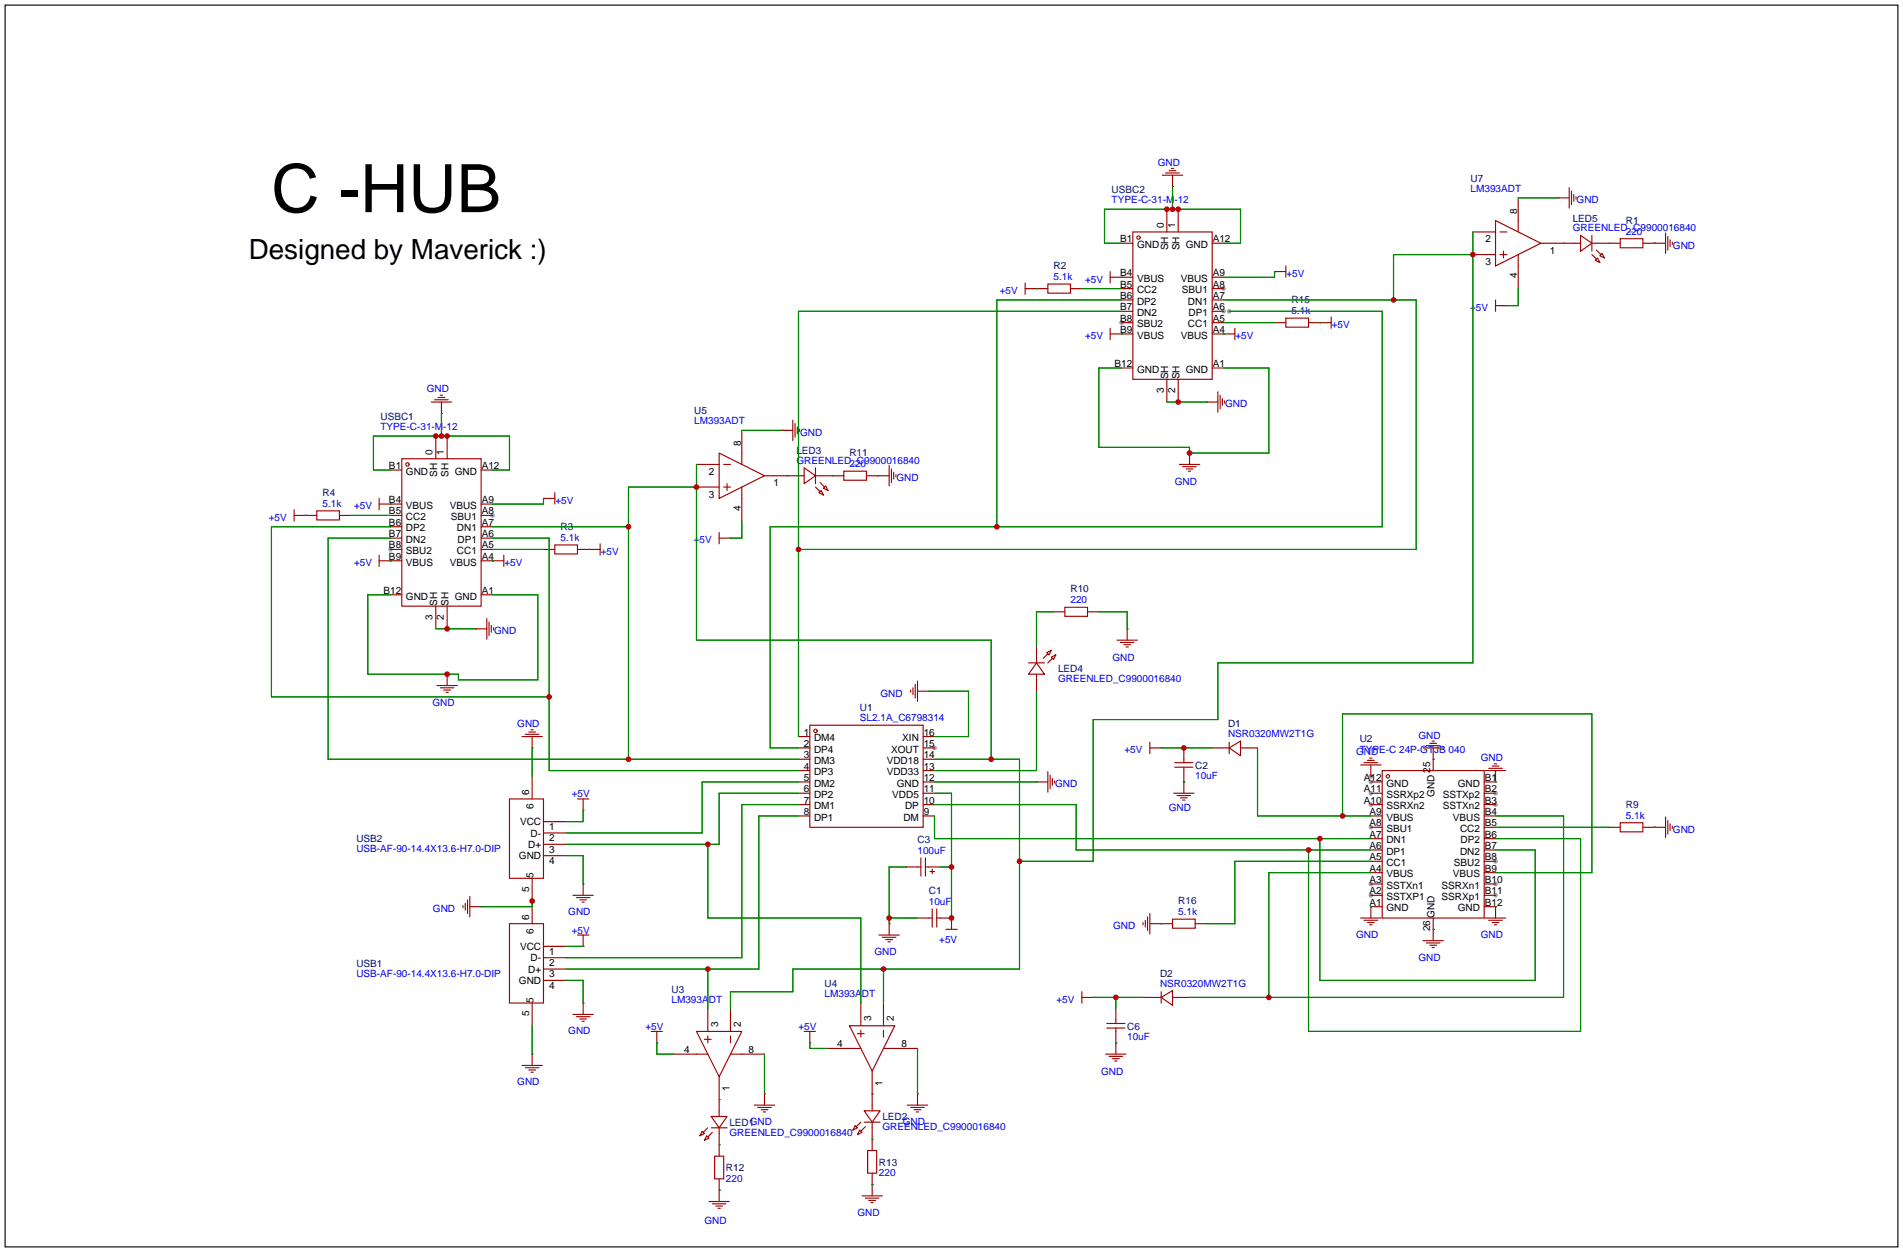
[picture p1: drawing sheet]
<svg xmlns="http://www.w3.org/2000/svg" width="426mm" height="280mm" viewBox="0 0 426 280" stroke-linecap="round" stroke-linejoin="round" font-family="sans-serif">
<g fill="#999">
<circle cx="209.4" cy="167.5" r=".51"/>
<circle cx="307.2" cy="175.1" r=".51"/>
<circle cx="307.2" cy="177.7" r=".51"/>
<circle cx="307.2" cy="180.2" r=".51"/>
<circle cx="307.2" cy="185.3" r=".51"/>
<circle cx="307.2" cy="198" r=".51"/>
<circle cx="307.2" cy="200.5" r=".51"/>
<circle cx="335.2" cy="200.5" r=".51"/>
<circle cx="335.2" cy="198" r=".51"/>
<circle cx="335.2" cy="192.9" r=".51"/>
<circle cx="335.2" cy="180.2" r=".51"/>
<circle cx="335.2" cy="177.7" r=".51"/>
<circle cx="87.5" cy="123.1" r=".51"/>
<circle cx="110.4" cy="115.4" r=".51"/>
<circle cx="307.2" cy="173.9" r=".51"/>
<circle cx="251.3" cy="72.3" r=".51"/>
<circle cx="274.2" cy="69.7" r=".51"/>
<circle cx="274.2" cy="64.6" r=".51"/>
<circle cx="275.5" cy="69.7" r=".51"/>
</g>
<g fill="none" stroke="#a10000" stroke-width=".25">
<path d="M260.5 39.2h4.5M261.2 38.7h3.1M262 38.2h1.5M262.5 37.7h.5M262.8 39.2v2.6M251.3 54.5h2.6M253.9 51.9h17.8v33.1h-17.8zM261.5 46.9v5M262.8 41.8h.1M264 46.9v5M271.7 54.5h2.5M288.2 59.6v2.5"/>
<path d="M330.1 51.9h5.1M330.1 57h5.1M335.2 49.4l10.1 5.1-10.1 5.1zM336.2 51.9h1.5M336.2 57h1.5M336.9 56.3v1.5M340.2 44.3v7.6M340.2 57v7.6M345.3 54.5h8.9M349.1 44.3h.1M349.1 44.3h2.6M351.7 42v4.6"/>
<path d="M352.2 42.8v3M352.7 43.6v1.5M353.2 44.1v.5M354.2 52.7l2.5 1.8-2.5 1.8zM356.7 54.5h6.4M356.7 57l1.1 1M356.7 52.7v3.6M357.5 58.3l.5-.5 .5 1zM357.8 56l1 1M359 56.8l.5 1-1-.5zM363.1 53.5h5.1v2h-5.1zM368.2 54.5h5.1"/>
<path d="M370.7 54.5h.1M373.3 52.2v4.6M373.8 53v3M374.3 53.7v1.5M374.8 54.2v.5M229.7 64.6h5.1M229.7 63.4v2.5M232.3 64.6h.1M234.8 63.6h5.1v2.1h-5.1zM239.9 64.6h2.5M248.8 74.8h5.1M248.8 60.8v2.6"/>
<path d="M248.8 73.5v2.6M248.8 62.1h5.1M251.3 74.8h.1M251.3 62.1h.1M251.3 64.6h2.6M251.3 72.3h2.6M251.3 67.2h2.6M251.3 69.7h2.6M271.7 74.8h5M271.7 62.1h2.5M271.7 64.6h2.5M271.7 72.3h2.5"/>
<path d="M271.7 67.2h2.5M271.7 69.7h2.5M274.2 74.8h.1M276.7 73.5v2.6M285.6 60.8h.1M285.6 60.8h2.6M285.6 72.3h2.6M288.2 71.2h5v2.1h-5zM293.2 72.3h5.1M295.8 72.3h.1M298.3 71v2.5M335.2 67.2v2.5"/>
<path d="M335.2 68.5h2.5M337.7 68.5h.1M96.6 90h4.6M97.4 89.5h3.1M97.7 97.7v5M98.2 89h1.5M98.7 88.5h.5M98.9 92.6h.1M98.9 90v2.6M100.2 97.7v5M166.2 96.4v7.6M175.1 96.4h.1"/>
<path d="M175.1 96.4h2.6M177.7 94.1v4.6M178.2 94.9v3M178.7 95.6v1.6M179.2 96.1v.5M251.3 82.4h2.6M261.5 85v5M264 85v5M270.4 90h.1M270.4 90h2.5M271.7 82.4h2.5M272.9 87.8v4.5"/>
<path d="M273.4 88.5v3.1M273.9 89.3v1.5M274.4 89.8v.5M65.9 115.4h5.1M65.9 114.2v2.5M68.5 115.4h.1M71 114.4h5.1v2.1h-5.1zM76.1 115.4h2.5M85 112.9h5M85 111.6v2.6M87.5 112.9h.1M87.5 105.3h2.5"/>
<path d="M87.5 115.4h2.5M87.5 118h2.5M90 102.7h17.8v33.1h-17.8zM107.8 105.3h2.6M107.8 112.9h2.6M107.8 115.4h2.6M107.8 118h2.6M121.8 111.6h.1M121.8 111.6h2.5M124.3 110.4v2.5M156.1 104h5.1M156.1 109.1h5.1"/>
<path d="M161.2 101.5l10.1 5.1-10.1 5zM161.2 119.3v2.5M162.2 104h1.5M162.2 109.1h1.5M162.9 108.3v1.6M166.2 109.1v7.6M171.3 106.6h8.9M180.2 104.8l2.6 1.8-2.6 1.7zM182.8 106.6h6.3M182.8 109.1l1 1M182.8 104.8v3.5M183.5 110.4l.5-.5 .5 1z"/>
<path d="M183.8 108.1l1 1M184.5 109.3l.5-.5 .5 1.1zM189.1 105.5h5.1v2.1h-5.1zM194.2 106.6h5.1M196.7 106.6h.1M199.3 104.3v4.5M199.8 105v3.1M200.3 105.8v1.5M200.8 106.3v.5M264.3 104h4.6M265 104.5h3.1M265.8 105h1.5"/>
<path d="M266.3 105.5h.5M266.6 101.5h.1M266.6 101.5v2.5M85 125.6h5M85 124.3v2.6M87.5 125.6h.1M87.5 120.5h2.5M87.5 123.1h2.5M87.5 133.2h2.5M97.7 135.8v5M100.2 135.8v5M107.8 120.5h2.6"/>
<path d="M107.8 123.1h2.6M107.8 125.6h5.1M107.8 133.2h2.6M109.1 138.6v4.5M109.6 139.3v3.1M110.4 125.6h.1M112.9 124.3v2.6M121.8 123.1h2.5M124.3 122h5.1v2.1h-5.1zM129.4 123.1h5.1M132 123.1h.1M134.5 121.8v2.5"/>
<path d="M161.2 120.5h2.5M163.7 120.5h.1M236.1 137h2.5M238.6 136h5.1v2h-5.1zM243.7 137h2.6M97.9 153.5h4.6M98.7 154.1h3M99.4 154.6h1.6M99.9 155.1h.6M100.2 151h.1M100.2 151v2.5M106.6 140.8h.1"/>
<path d="M106.6 140.8h2.5M110.1 140.1v1.5M110.6 140.6v.5M204.1 154.6v.5M204.6 154.1v1.5M205.1 153.3v3M205.6 152.5v4.6M205.6 154.8h2.6M208.2 154.8h.1M230.5 148.5h3.6M232.3 148.5l1.8 2.5h-3.6zM232.3 144.7v3.8"/>
<path d="M232.3 151v3.8M234.6 146.2l1-.5-.5 1zM234.8 146.4l-1 1M235.6 147.2l1-.5-.5 1zM235.8 147.4l-1 1.1M250.3 143.4h4.6M251.1 143.9h3M251.8 144.4h1.6M252.3 144.9h.6M252.6 140.8h.1M252.6 140.8v2.6M114.2 178.9h7.6v17.8h-7.6z"/>
<path d="M117 165h4.5M117.7 164.5h3.1M118.5 164h1.5M119 163.4h.5M119.3 167.5h.1M119.3 165v2.5M119.3 173.9v5M129.4 178.9h2.6M130.7 178.9v2.6M178.9 165h2.6M178.9 167.5h2.6M178.9 170.1h2.6"/>
<path d="M178.9 172.6h2.6M178.9 175.1h2.6M178.9 177.7h2.6M181.5 162.4h25.4v22.9h-25.4zM206.9 165h2.5M206.9 167.5h2.5M206.9 170.1h2.5M206.9 172.6h2.5M206.9 175.1h2.5M206.9 177.7h2.5M232.3 175.1h.1M232.3 175.1h2.5"/>
<path d="M234.8 172.8v4.6M235.3 173.6v3.1M235.8 174.4v1.5M236.3 174.9v.5M257.7 167.5h2.5M257.7 166.2v2.6M260.2 167.5h.1M263 177.7h4.6M263.3 170.8h4M263.3 171.8h4M263.8 178.2h3M264.5 178.7h1.6"/>
<path d="M265 179.2h.6M265.3 175.1h.1M265.3 167.5v3.3M265.3 171.8v5.9M271.7 167.5h3.8M275.5 167.5l2.5-1.5v3.3zM275.5 166.2v2.6M278 167.5h3.8M304.9 171.3h4.6M305.7 170.8h3M306.5 170.3h1.5M307 169.8h.5"/>
<path d="M307.2 173.9h.1M307.2 175.1h2.6M307.2 177.7h2.6M307.2 171.3v2.6M309.8 172.6h22.8v33h-22.8zM318.9 167.5h4.6M319.7 167h3M320.4 166.5h1.5M320.9 166h.5M321.2 170.1h.1M321.2 167.5v5.1M332.6 175.1h2.6"/>
<path d="M332.6 177.7h2.6M332.9 172.6h4.5M333.6 172.1h3.1M334.4 171.6h1.5M334.9 171.1h.5M335.2 175.1h.1M335.2 172.6v2.5M119.3 196.7v10.2M121.8 184h5.1M121.8 186.6h5.1M121.8 189.1h5.1M121.8 191.6h5.1"/>
<path d="M130.7 198h.1M130.7 181.5h.1M130.7 198v2.5M178.9 180.2h2.6M178.9 182.8h2.6M203.1 194.2h3.3M206.4 192.2v4M206.9 180.2h2.5M206.9 182.8h2.5M207.4 192.2v4M207.4 194.2h3.3M208.4 195.2h1"/>
<path d="M208.9 194.7v1M307.2 180.2h2.6M307.2 182.8h2.6M307.2 185.3h2.6M307.2 187.8h2.6M307.2 190.4h2.6M307.2 192.9h2.6M307.2 195.5h2.6M307.2 198h2.6M332.6 180.2h2.6M332.6 182.8h2.6M332.6 185.3h2.6"/>
<path d="M332.6 187.8h2.6M332.6 190.4h2.6M332.6 192.9h2.6M332.6 195.5h2.6M332.6 198h2.6M360.6 185.3h2.5M363.1 184.3h5.1v2h-5.1zM368.2 185.3h5.1M370.7 185.3h.1M373.3 183v4.6M373.8 183.8v3M374.3 184.5v1.6"/>
<path d="M374.8 185v.5M103.8 202.8v.5M104.3 202.3v1.5M104.8 201.5v3.1M105.3 203.1h2.5M105.3 200.8v4.6M107.8 203.1h.1M114.2 206.9h7.6v17.8h-7.6zM121.8 212h5.1M121.8 214.5h5.1M121.8 217h5.1M121.8 219.6h5.1"/>
<path d="M128.4 200.5h4.6M129.2 201h3M129.4 209.4h2.6M129.9 201.5h1.5M130.4 202.1h.5M130.7 212h.1M130.7 209.4v2.6M197 209.4h4.5M197.7 209.9h3.1M198.5 210.4h1.5M199 210.9h.5M199.3 206.9h.1"/>
<path d="M199.3 206.9v2.5M205.6 205.6h3.3M208.9 203.6v4M209.9 205.6h3.3M209.9 203.6v4M212 208.2h2.5M213.2 205.6h.1M213.2 205.6v2.6M256.2 206.6v.5M256.7 206.1v1.5M257.2 205.4v3M257.7 206.9h5.1"/>
<path d="M257.7 204.6v4.6M260.2 206.9h.1M262.8 205.9h5v2h-5zM267.8 206.9h2.6M304.9 205.6h4.6M305.7 206.1h3M306.5 206.6h1.5M307 207.1h.5M307.2 203.1h.1M307.2 200.5h2.6M307.2 203.1h2.6M307.2 203.1v2.5"/>
<path d="M318.9 210.7h4.6M319.7 211.2h3M320.4 211.7h1.5M320.9 212.2h.5M321.2 208.2h.1M321.2 205.6v5.1M332.6 200.5h2.6M332.6 203.1h2.6M332.9 205.6h4.5M333.6 206.1h3.1M334.4 206.6h1.5M334.9 207.1h.5"/>
<path d="M335.2 203.1h.1M335.2 203.1v2.5M117 238.6h4.5M117.7 239.1h3.1M118.5 239.6h1.5M119.3 236.1h.1M119.3 224.7v5M119.3 236.1v2.5M128.4 227.2h4.6M129.2 227.7h3M129.9 228.2h1.5M130.4 228.7h.5"/>
<path d="M130.7 224.7h.1M130.7 224.7v2.5M145.9 231h2.6M147.2 233.6h.1M147.2 231v2.6M151 236.1h7.6M156.1 231h10.1l-5 10.2zM157.9 232.8h1.5M158.6 225.9v5.1M158.6 232v1.6M163.7 225.9v5.1M163.7 232v1.6"/>
<path d="M163.7 236.1h7.6M180.2 231h2.6M181.5 233.6h.1M181.5 231v2.6M185.3 234.8h7.6M190.4 229.7h10.1l-5 10.2zM192.2 231.5h1.5M192.9 224.7v5M192.9 230.8v1.5M195.5 239.9v8.9M198 224.7v5M198 230.8v1.5"/>
<path d="M198 234.8h7.6M242.4 223.4h2.6M242.4 222.1v2.6M245 223.4h.1M247.8 236.1h4.5M248 230.3h4.1M248 229.2h4.1M248.5 236.6h3.1M249.3 237.1h1.5M249.8 237.6h.5M250.1 233.6h.1M250.1 225.9v3.3"/>
<path d="M250.1 230.3v5.8M256.4 223.4h3.8M260.2 223.4l2.6-1.5v3.3zM260.2 222.1v2.6M262.8 223.4h3.8M119 240.2h.5M157.4 253.4l.5 .5-1.1 .5zM158.4 254.4l.5 .5-1 .5zM158.6 252.6l-1 1M159.4 250.1h3.5l-1.7 2.5zM159.4 252.6h3.5M159.6 253.6l-1 1"/>
<path d="M160.1 259h2.1v5h-2.1zM161.2 241.2v8.9M161.2 252.6v6.4M169 247.5h4.6M169.8 248h3M170.6 248.5h1.5M171.1 249h.5M171.3 245h.1M171.3 245v2.5M191.6 252.1l.6 .5-1.1 .5zM192.7 253.1l.5 .5-1 .5zM192.9 251.3l-1 1"/>
<path d="M193.7 248.8h3.5l-1.7 2.5zM193.7 251.3h3.5M193.9 252.3l-1 1.1M194.4 257.7h2.1v5.1h-2.1zM195.5 251.3v6.4M203.3 247.5h4.6M204.1 248h3M204.9 248.5h1.5M205.4 249h.5M205.6 245h.1M205.6 245v2.5M158.9 269.1h4.5"/>
<path d="M159.6 269.6h3.1M160.4 270.1h1.5M160.9 270.6h.5M161.2 266.6h.1M161.2 264v5.1M193.2 267.8h4.5M193.9 268.4h3.1M194.7 268.9h1.5M195.2 269.4h.5M195.5 265.3h.1M195.5 262.8v5"/>
<circle cx="255.1" cy="53.2" r=".38"/>
<circle cx="91.3" cy="104" r=".38"/>
<circle cx="182.8" cy="163.7" r=".38"/>
<circle cx="311" cy="173.9" r=".38"/>
</g>
<path d="M1.1 1.1h424.2v278.2h-424.2z" fill="none" stroke="#000" stroke-width=".25"/>
<g fill="none" stroke="#008700" stroke-width=".25">
<path d="M251.3 54.5h-3.8v-7.6h30.5v7.6h-3.8M262.8 41.8v5.1M330.1 51.9v96.6h-57.2v12.7h-27.9v31.7h-16.5M330.1 57h-17.8v10.2M340.2 44.3h8.9M350.4 54.5h.1M360.6 54.5h.1M370.7 54.5h.1M232.3 64.6h.1M242.4 64.6h8.9M251.3 74.8h.1M251.3 62.1h.1"/>
<path d="M251.3 69.7h-72.4v95.3M251.3 67.2h-27.9v50.8M274.2 74.8h.1M274.2 67.2h43.2v55.9h-138.5M274.2 72.3h11.4M275.5 69.7h34.3v48.3h-137.2v49.5h6.3M285.6 60.8v1.3h-11.4M295.8 72.3h.1M340.2 64.6v3.9h-2.5M98.9 92.6v5.1M166.2 96.4h8.9M251.3 82.4h-5v17.8h20.3v1.3h17.8v-19.1h-10.2"/>
<path d="M261.5 90h8.9M68.5 115.4h.1M78.6 115.4h8.9M87.5 112.9h.1M87.5 118h-26.7v38.1h62.3M87.5 105.3h-3.8v-7.6h30.5v7.6h-3.8M110.4 118h30.4M121.8 111.6v1.3h-11.4M156.1 109.1h-15.3v61M156.1 104v39.4h66v26.7M166.2 116.7v3.8h-2.5M176.4 106.6h.1"/>
<path d="M186.6 106.6h.1M196.7 106.6h.1M87.5 125.6h.1M87.5 120.5h-14v49.6h105.4M87.5 133.2h-5.1v17.8h20.3v1.3h17.8v-19.1h-10.1M110.4 125.6h.1M110.4 123.1h11.4M110.4 120.5h12.7v52.1h55.8M132 123.1h.1M236.1 137h-3.8v7.7M246.3 137h6.3v3.8M97.7 140.8h8.9"/>
<path d="M208.2 154.8h8.8v10.2h-7.6M232.3 154.8v17.8h-22.9M119.3 167.5v6.4M178.9 175.1h-21.5v11.5h-30.5M178.9 177.7h-17.7v11.4h-34.3M209.4 175.1h22.9M209.4 177.7h3.8v27.9M209.4 170.1h19.1v46.9h-50.8v5.1h-14v3.8M260.2 167.5h11.5M265.3 175.1h.1M281.8 167.5v15.3h25.4M321.2 170.1h.1"/>
<path d="M335.2 175.1h.1M126.9 191.6h3.8v6.4M130.7 181.5v2.5h-3.8M158.6 189.1v16.5h34.3v19.1M178.9 180.2h-12.7v34.3h-39.3M178.9 182.8h-8.8v34.2h-43.2M203.1 194.2h-3.8v12.7M209.4 180.2h31.8v10.2h66M209.4 182.8v5h97.8M210.7 194.2h2.5M295.8 187.8v31.8h48.2v-29.2h-8.8M300.9 182.8v-22.9h55.8v35.6h-21.5"/>
<path d="M307.2 192.9h-30.5v14h-6.3M307.2 195.5h-22.8v27.9M335.2 182.8h15.2v40.6h-83.8M335.2 185.3h25.4M335.2 187.8h19v43.2h-61v-40.6M370.7 185.3h.1M119.3 201.8v1.3h-11.5M126.9 219.6h3.8v5.1M126.9 212h3.8M158.6 217v8.9M198 217v7.7M199.3 205.6h6.3"/>
<path d="M260.2 206.9h.1M307.2 203.1h.1M321.2 208.2h.1M335.2 203.1h.1M119.3 229.7v6.4M147.2 233.6v2.5h3.8M171.3 236.1v8.9M181.5 233.6v1.2h3.8M205.6 234.8v10.2M245 223.4h11.4M250.1 233.6h.1M250.1 223.4v2.5"/>
<path d="M161.2 246.3h.1M161.2 256.4h.1M195.5 245h.1M195.5 255.1h.1M161.2 266.6h.1M195.5 265.3h.1"/>
</g>
<g fill="#c00">
<circle cx="119.3" cy="201.8" r=".63"/>
<circle cx="158.6" cy="189.1" r=".63"/>
<circle cx="158.6" cy="217" r=".63"/>
<circle cx="178.9" cy="123.1" r=".63"/>
<circle cx="312.3" cy="67.2" r=".63"/>
<circle cx="330.1" cy="57" r=".63"/>
<circle cx="140.8" cy="170.1" r=".63"/>
<circle cx="140.8" cy="118" r=".63"/>
<circle cx="156.1" cy="109.1" r=".63"/>
<circle cx="198" cy="217" r=".63"/>
<circle cx="228.5" cy="192.9" r=".63"/>
<circle cx="222.1" cy="170.1" r=".63"/>
<circle cx="97.7" cy="97.7" r=".63"/>
<circle cx="98.9" cy="97.7" r=".63"/>
<circle cx="100.2" cy="97.7" r=".63"/>
<circle cx="100.2" cy="140.8" r=".63"/>
<circle cx="100.2" cy="151" r=".63"/>
<circle cx="123.1" cy="156.1" r=".63"/>
<circle cx="199.3" cy="205.6" r=".63"/>
<circle cx="213.2" cy="194.2" r=".63"/>
<circle cx="213.2" cy="205.6" r=".63"/>
<circle cx="250.1" cy="223.4" r=".63"/>
<circle cx="284.4" cy="223.4" r=".63"/>
<circle cx="293.2" cy="190.4" r=".63"/>
<circle cx="295.8" cy="187.8" r=".63"/>
<circle cx="265.3" cy="167.5" r=".63"/>
<circle cx="300.9" cy="182.8" r=".63"/>
<circle cx="266.6" cy="101.5" r=".63"/>
<circle cx="264" cy="90" r=".63"/>
<circle cx="261.5" cy="46.9" r=".63"/>
<circle cx="262.8" cy="46.9" r=".63"/>
<circle cx="264" cy="46.9" r=".63"/>
<circle cx="223.4" cy="118" r=".63"/>
</g>
<text font-size="14.9" x="60.8" y="47.5">C -HUB</text>
<text font-size="6.2" x="55.8" y="58">Designed by Maverick :)</text>
<g font-size="2.2" fill="#00f">
<text x="259.5" y="37.1">GND</text>
<text x="249.1" y="45.5">TYPE-C-31-M-12</text>
<text x="329.6" y="43">LM393ADT</text>
<text x="353.3" y="45.5">GND</text>
<text x="352.5" y="51.8">GREENLED_C9900016840</text>
<text x="364.4" y="52.6">220</text>
<text x="374.9" y="55.7">GND</text>
<text x="224" y="65.8">+5V</text>
<text x="236.1" y="62.8">5.1k</text>
<text x="243.2" y="63.3">+5V</text>
<text x="288.3" y="62">+5V</text>
<text x="289.5" y="70.4">5.1k</text>
<text x="329.5" y="69.6">+5V</text>
<text x="243.2" y="76">+5V</text>
<text x="276.9" y="76">+5V</text>
<text x="298.4" y="73.5">+5V</text>
<text x="95.6" y="87.9">GND</text>
<text x="155.6" y="95">LM393ADT</text>
<text x="274.6" y="91.2">GND</text>
<text x="85.3" y="96.3">TYPE-C-31-M-12</text>
<text x="179.3" y="97.6">GND</text>
<text x="178.5" y="103.9">GREENLED_C9900016840</text>
<text x="190.4" y="104.7">220</text>
<text x="200.9" y="107.7">GND</text>
<text x="72.3" y="113.6">5.1k</text>
<text x="124.5" y="112.8">+5V</text>
<text x="263.3" y="108.6">GND</text>
<text x="60.2" y="116.6">+5V</text>
<text x="79.3" y="114.1">+5V</text>
<text x="125.6" y="121.2">5.1k</text>
<text x="134.6" y="124.3">+5V</text>
<text x="155.5" y="121.7">+5V</text>
<text x="79.3" y="126.8">+5V</text>
<text x="113" y="126.8">+5V</text>
<text x="239.9" y="135.2">220</text>
<text x="110.7" y="142">GND</text>
<text x="249.3" y="148">GND</text>
<text x="237.1" y="152.7">GREENLED_C9900016840</text>
<text x="96.9" y="158.1">GND</text>
<text x="192.7" y="161.6">SL2.1A_C6798314</text>
<text x="197.3" y="156">GND</text>
<text x="115.9" y="162.9">GND</text>
<text x="275.2" y="165.1">NSR0320MW2T1G</text>
<text x="317.9" y="165.4">GND</text>
<text x="252" y="168.7">+5V</text>
<text x="303.9" y="169.2">GND</text>
<text x="304.7" y="168.6">TYPE-C 24P-GTJB 040</text>
<text x="331.9" y="170.4">GND</text>
<text x="128.1" y="178.6">+5V</text>
<text x="236.5" y="176.3">GND</text>
<text x="267.8" y="174.6">10uF</text>
<text x="261.9" y="181.6">GND</text>
<text x="364.4" y="183.4">5.1k</text>
<text x="79.9" y="190.9">USB-AF-90-14.4X13.6-H7.0-DIP</text>
<text x="205.6" y="191.3">100uF</text>
<text x="374.9" y="186.5">GND</text>
<text x="208.2" y="202.7">10uF</text>
<text x="97" y="204.3">GND</text>
<text x="127.4" y="205">GND</text>
<text x="128.1" y="209.1">+5V</text>
<text x="249.4" y="208.1">GND</text>
<text x="264.1" y="205">5.1k</text>
<text x="196" y="214">GND</text>
<text x="210.5" y="211.2">+5V</text>
<text x="303.9" y="210.2">GND</text>
<text x="317.9" y="215.3">GND</text>
<text x="331.9" y="210.2">GND</text>
<text x="79.9" y="218.8">USB-AF-90-14.4X13.6-H7.0-DIP</text>
<text x="260" y="221">NSR0320MW2T1G</text>
<text x="150.5" y="224.6">LM393ADT</text>
<text x="184.8" y="223.3">LM393ADT</text>
<text x="236.7" y="224.6">+5V</text>
<text x="127.4" y="231.7">GND</text>
<text x="144.7" y="230.7">+5V</text>
<text x="178.9" y="230.7">+5V</text>
<text x="252.6" y="233">10uF</text>
<text x="115.9" y="243.1">GND</text>
<text x="246.8" y="240.7">GND</text>
<text x="168" y="252">GND</text>
<text x="202.3" y="252">GND</text>
<text x="163.4" y="254.3">GREENLED_C9900016840</text>
<text x="197.7" y="253.1">GREENLED_C9900016840</text>
<text x="197" y="263.5">220</text>
<text x="162.7" y="264.8">220</text>
<text x="157.8" y="274.1">GND</text>
<text x="192.1" y="272.3">GND</text>
</g>
<g font-size="2.2" fill="#000080">
<text x="329.6" y="40.7">U7</text>
<text x="249.1" y="43.3">USBC2</text>
<text x="352.5" y="49.7">LED5</text>
<text x="364.4" y="50.1">R1</text>
<text x="236.1" y="60.2">R2</text>
<text x="289.5" y="67.8">R15</text>
<text x="85.3" y="94.1">USBC1</text>
<text x="155.6" y="92.8">U5</text>
<text x="178.5" y="101.7">LED3</text>
<text x="190.4" y="102.2">R11</text>
<text x="72.3" y="111">R4</text>
<text x="125.6" y="118.6">R3</text>
<text x="239.9" y="132.6">R10</text>
<text x="237.1" y="150.5">LED4</text>
<text x="192.7" y="159.3">U1</text>
<text x="275.2" y="162.9">D1</text>
<text x="304.7" y="166.3">U2</text>
<text x="267.8" y="172.2">C2</text>
<text x="364.4" y="180.9">R9</text>
<text x="79.9" y="188.5">USB2</text>
<text x="205.6" y="188.8">C3</text>
<text x="208.2" y="200.3">C1</text>
<text x="264.1" y="202.5">R16</text>
<text x="79.9" y="216.5">USB1</text>
<text x="184.8" y="221.1">U4</text>
<text x="260" y="218.8">D2</text>
<text x="150.5" y="222.3">U3</text>
<text x="252.6" y="230.6">C6</text>
<text x="197.7" y="250.9">LED2</text>
<text x="163.4" y="252.1">LED1</text>
<text x="162.7" y="262.3">R12</text>
<text x="197" y="261.1">R13</text>
</g>
<g font-size="2.2">
<text x="340" y="47.9" transform="rotate(-90 340 47.9)">8</text>
<text x="260.8" y="51.2" transform="rotate(-90 260.8 51.2)">0</text>
<text x="263.3" y="51.2" transform="rotate(-90 263.3 51.2)">1</text>
<text x="251" y="54.3">B1</text>
<text x="254.8" y="55.5">GND</text>
<text x="261.8" y="56" transform="rotate(-90 261.8 56)">SH</text>
<text x="264.3" y="56" transform="rotate(-90 264.3 56)">SH</text>
<text x="265.7" y="55.5">GND</text>
<text x="271.8" y="54.3">A12</text>
<text x="332.9" y="59.4">3</text>
<text x="332.9" y="54.3">2</text>
<text x="347.3" y="56.8">1</text>
<text x="251" y="61.9">B4</text>
<text x="251" y="64.4">B5</text>
<text x="254.8" y="63.2">VBUS</text>
<text x="254.8" y="65.7">CC2</text>
<text x="264.6" y="63.2">VBUS</text>
<text x="264.9" y="65.7">SBU1</text>
<text x="271.8" y="64.4">A8</text>
<text x="271.8" y="61.9">A9</text>
<text x="340" y="62.3" transform="rotate(-90 340 62.3)">4</text>
<text x="251" y="67">B6</text>
<text x="251" y="69.5">B7</text>
<text x="254.8" y="68.2">DP2</text>
<text x="254.8" y="70.8">DN2</text>
<text x="266.2" y="68.2">DN1</text>
<text x="266.4" y="70.8">DP1</text>
<text x="271.8" y="69.5">A6</text>
<text x="271.8" y="67">A7</text>
<text x="251" y="72">B8</text>
<text x="251" y="74.6">B9</text>
<text x="254.8" y="73.3">SBU2</text>
<text x="254.8" y="75.9">VBUS</text>
<text x="264.6" y="75.9">VBUS</text>
<text x="266.2" y="73.3">CC1</text>
<text x="271.8" y="74.6">A4</text>
<text x="271.8" y="72">A5</text>
<text x="249.8" y="82.2">B12</text>
<text x="254.8" y="83.5">GND</text>
<text x="265.7" y="83.5">GND</text>
<text x="271.8" y="82.2">A1</text>
<text x="260.8" y="88" transform="rotate(-90 260.8 88)">3</text>
<text x="261.8" y="84.9" transform="rotate(-90 261.8 84.9)">SH</text>
<text x="263.3" y="88" transform="rotate(-90 263.3 88)">2</text>
<text x="264.3" y="84.9" transform="rotate(-90 264.3 84.9)">SH</text>
<text x="97" y="102" transform="rotate(-90 97 102)">0</text>
<text x="99.5" y="102" transform="rotate(-90 99.5 102)">1</text>
<text x="166" y="99.9" transform="rotate(-90 166 99.9)">8</text>
<text x="87.2" y="105.1">B1</text>
<text x="91" y="106.3">GND</text>
<text x="98" y="106.8" transform="rotate(-90 98 106.8)">SH</text>
<text x="100.5" y="106.8" transform="rotate(-90 100.5 106.8)">SH</text>
<text x="101.9" y="106.3">GND</text>
<text x="107.9" y="105.1">A12</text>
<text x="158.9" y="106.4">2</text>
<text x="87.2" y="112.7">B4</text>
<text x="91" y="114">VBUS</text>
<text x="100.8" y="114">VBUS</text>
<text x="107.9" y="112.7">A9</text>
<text x="158.9" y="111.4">3</text>
<text x="173.3" y="108.9">1</text>
<text x="87.2" y="115.2">B5</text>
<text x="87.2" y="117.8">B6</text>
<text x="91" y="116.5">CC2</text>
<text x="91" y="119">DP2</text>
<text x="101" y="116.5">SBU1</text>
<text x="102.4" y="119">DN1</text>
<text x="107.9" y="117.8">A7</text>
<text x="107.9" y="115.2">A8</text>
<text x="166" y="114.4" transform="rotate(-90 166 114.4)">4</text>
<text x="87.2" y="120.3">B7</text>
<text x="87.2" y="122.8">B8</text>
<text x="87.2" y="125.4">B9</text>
<text x="91" y="121.6">DN2</text>
<text x="91" y="124.1">SBU2</text>
<text x="102.4" y="124.1">CC1</text>
<text x="102.5" y="121.6">DP1</text>
<text x="107.9" y="125.4">A4</text>
<text x="107.9" y="122.8">A5</text>
<text x="107.9" y="120.3">A6</text>
<text x="91" y="126.7">VBUS</text>
<text x="100.8" y="126.7">VBUS</text>
<text x="85.9" y="133">B12</text>
<text x="91" y="134.3">GND</text>
<text x="98" y="135.7" transform="rotate(-90 98 135.7)">SH</text>
<text x="100.5" y="135.7" transform="rotate(-90 100.5 135.7)">SH</text>
<text x="101.9" y="134.3">GND</text>
<text x="107.9" y="133">A1</text>
<text x="97" y="138.8" transform="rotate(-90 97 138.8)">3</text>
<text x="99.5" y="138.8" transform="rotate(-90 99.5 138.8)">2</text>
<text x="180.1" y="167.3">2</text>
<text x="180.1" y="164.8">1</text>
<text x="182.4" y="166">DM4</text>
<text x="202.2" y="166">XIN</text>
<text x="207" y="164.8">16</text>
<text x="207" y="167.3">15</text>
<text x="180.1" y="172.4">4</text>
<text x="180.1" y="169.8">3</text>
<text x="182.4" y="173.6">DP3</text>
<text x="182.4" y="171.1">DM3</text>
<text x="182.4" y="168.6">DP4</text>
<text x="198.7" y="171.1">VDD18</text>
<text x="198.7" y="173.6">VDD33</text>
<text x="199.7" y="168.6">XOUT</text>
<text x="207" y="169.8">14</text>
<text x="207" y="172.4">13</text>
<text x="320.5" y="173.1" transform="rotate(-90 320.5 173.1)">25</text>
<text x="118.6" y="178.2" transform="rotate(-90 118.6 178.2)">6</text>
<text x="180.1" y="180">7</text>
<text x="180.1" y="177.5">6</text>
<text x="180.1" y="174.9">5</text>
<text x="182.4" y="178.7">DP2</text>
<text x="182.4" y="176.2">DM2</text>
<text x="200" y="178.7">VDD5</text>
<text x="201" y="176.2">GND</text>
<text x="207" y="174.9">12</text>
<text x="207" y="177.5">11</text>
<text x="207" y="180">10</text>
<text x="305.6" y="174.9">A12</text>
<text x="305.6" y="177.5">A11</text>
<text x="305.6" y="180">A10</text>
<text x="310.7" y="176.2">GND</text>
<text x="310.7" y="178.7">SSRXp2</text>
<text x="321.5" y="178.6" transform="rotate(-90 321.5 178.6)">GND</text>
<text x="323.3" y="178.7">SSTXp2</text>
<text x="326.7" y="176.2">GND</text>
<text x="332.7" y="180">B3</text>
<text x="332.7" y="177.5">B2</text>
<text x="332.7" y="174.9">B1</text>
<text x="116.6" y="184.9">VCC</text>
<text x="119.6" y="181.2" transform="rotate(-90 119.6 181.2)">6</text>
<text x="123.1" y="185.9">1</text>
<text x="180.1" y="182.5">8</text>
<text x="182.4" y="183.8">DP1</text>
<text x="182.4" y="181.3">DM1</text>
<text x="202.5" y="183.8">DM</text>
<text x="202.8" y="181.3">DP</text>
<text x="207" y="182.5">9</text>
<text x="306.9" y="182.5">A9</text>
<text x="306.9" y="185.1">A8</text>
<text x="310.7" y="181.3">SSRXn2</text>
<text x="310.7" y="183.8">VBUS</text>
<text x="323.3" y="181.3">SSTXn2</text>
<text x="325.6" y="183.8">VBUS</text>
<text x="332.7" y="185.1">B5</text>
<text x="332.7" y="182.5">B4</text>
<text x="118.4" y="189.9">D+</text>
<text x="118.9" y="187.4">D-</text>
<text x="123.1" y="188.4">2</text>
<text x="123.1" y="191">3</text>
<text x="306.9" y="187.6">A7</text>
<text x="306.9" y="190.2">A6</text>
<text x="310.7" y="186.3">SBU1</text>
<text x="310.7" y="188.9">DN1</text>
<text x="310.7" y="191.4">DP1</text>
<text x="327.2" y="191.4">DN2</text>
<text x="327.2" y="186.3">CC2</text>
<text x="327.3" y="188.9">DP2</text>
<text x="332.7" y="190.2">B7</text>
<text x="332.7" y="187.6">B6</text>
<text x="116.3" y="192.5">GND</text>
<text x="119.6" y="196.7" transform="rotate(-90 119.6 196.7)">5</text>
<text x="123.1" y="193.5">4</text>
<text x="306.9" y="192.7">A5</text>
<text x="306.9" y="195.2">A4</text>
<text x="306.9" y="197.8">A3</text>
<text x="310.7" y="194">CC1</text>
<text x="310.7" y="196.5">VBUS</text>
<text x="325.6" y="196.5">VBUS</text>
<text x="325.8" y="194">SBU2</text>
<text x="332.7" y="197.8">B10</text>
<text x="332.7" y="195.2">B9</text>
<text x="332.7" y="192.7">B8</text>
<text x="118.6" y="199.7" transform="rotate(-90 118.6 199.7)">5</text>
<text x="306.9" y="200.3">A2</text>
<text x="306.9" y="202.9">A1</text>
<text x="310.7" y="199">SSTXn1</text>
<text x="310.7" y="201.6">SSTXP1</text>
<text x="323.1" y="201.6">SSRXp1</text>
<text x="323.1" y="199">SSRXn1</text>
<text x="332.7" y="202.9">B12</text>
<text x="332.7" y="200.3">B11</text>
<text x="118.6" y="206.1" transform="rotate(-90 118.6 206.1)">6</text>
<text x="119.6" y="209.1" transform="rotate(-90 119.6 209.1)">6</text>
<text x="310.7" y="204.1">GND</text>
<text x="320.5" y="208.6" transform="rotate(-90 320.5 208.6)">26</text>
<text x="321.5" y="205.6" transform="rotate(-90 321.5 205.6)">GND</text>
<text x="326.7" y="204.1">GND</text>
<text x="116.6" y="212.8">VCC</text>
<text x="118.9" y="215.3">D-</text>
<text x="123.1" y="213.8">1</text>
<text x="116.3" y="220.4">GND</text>
<text x="118.4" y="217.9">D+</text>
<text x="123.1" y="216.4">2</text>
<text x="123.1" y="218.9">3</text>
<text x="123.1" y="221.4">4</text>
<text x="118.6" y="227.7" transform="rotate(-90 118.6 227.7)">5</text>
<text x="119.6" y="224.6" transform="rotate(-90 119.6 224.6)">5</text>
<text x="161" y="230" transform="rotate(-90 161 230)">3</text>
<text x="166" y="230" transform="rotate(-90 166 230)">2</text>
<text x="195.3" y="228.7" transform="rotate(-90 195.3 228.7)">3</text>
<text x="200.3" y="228.7" transform="rotate(-90 200.3 228.7)">2</text>
<text x="153.3" y="235.9">4</text>
<text x="167.8" y="235.9">8</text>
<text x="187.6" y="234.6">4</text>
<text x="202.1" y="234.6">8</text>
<text x="163.5" y="244.4" transform="rotate(-90 163.5 244.4)">1</text>
<text x="197.8" y="243.2" transform="rotate(-90 197.8 243.2)">1</text>
</g>
</svg>
